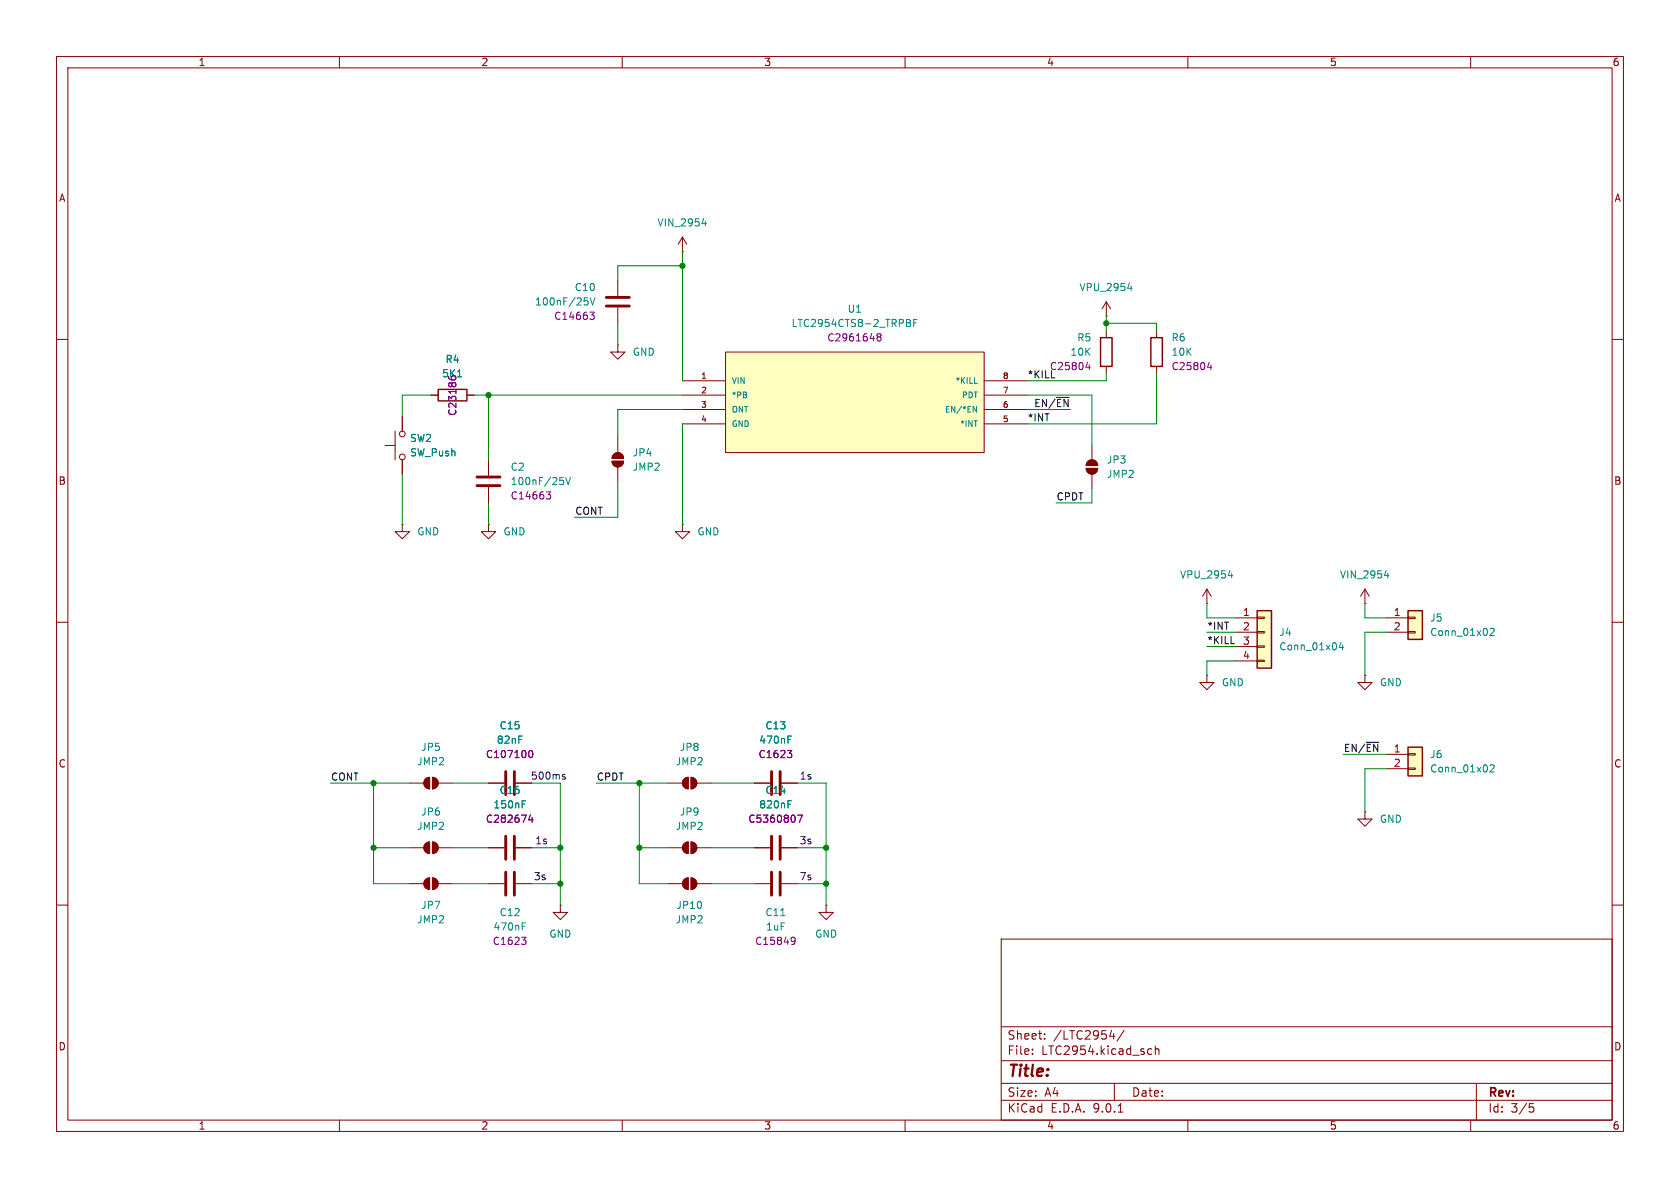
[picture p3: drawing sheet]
<svg xmlns="http://www.w3.org/2000/svg" width="297mm" height="210mm" viewBox="0 0 297 210" stroke-linecap="round" stroke-linejoin="round" font-family="sans-serif">
<path d="M0 0h297v210h-297z" fill="#fff" stroke="#fff" stroke-width=".18"/>
<g fill="none" stroke="#840000" stroke-width=".18">
<path d="M10 10h277v190h-277zM12 12h273v186h-273zM60 10v2M110 10v2M160 10v2M210 10v2M260 10v2M120.6 44.5h.1M120.6 41.9l-.7 1.3M120.6 41.9l.8 1.3M120.6 41.9v2.6M204.5 58.4v1.3"/>
<path d="M10 60h2M76.2 69.9h1.3M82.5 69.9h1.3M109.2 77.5v2.5M193 78.7v2.6M204.5 64.8v1.2M285 60h2M71.1 92.7v1.3h1.3l-1.3 1.3-1.3-1.3h1.3M71.1 92.7h.1M86.4 81.3v2.8M86.4 86.1v2.8M108.2 81.5h2a1.02 1.02 0 0 1-1 1 1.02 1.02 0 0 1-1-1z"/>
<path d="M108.5 80.3a1.02 1.02 0 0 1 1.1-.2 1.02 1.02 0 0 1 .6 .9h-2zM109.2 82.6v2.5M120.6 92.7v1.3h1.3l-1.3 1.3-1.2-1.3h1.2M120.6 92.7h.1M192 82.8h2.1a1.02 1.02 0 0 1-1.1 1 1.02 1.02 0 0 1-1-1zM192.3 81.6a1.02 1.02 0 0 1 1.1-.2 1.02 1.02 0 0 1 .7 .9h-2.1zM193 83.8v2.6M10 110h2M213.4 106.7h.1M213.4 104.1l-.8 1.3M213.4 104.1l.7 1.3M213.4 104.1v2.6"/>
<path d="M285 110h2M86.4 138.4h2.8M91.2 138.4h2.8M133.3 138.4h2.8M138.2 138.4h2.8M72.4 156.2h2.5M75.2 155.5l.7-.3v2a1.02 1.02 0 0 1-.9-.6 1.02 1.02 0 0 1 .2-1.1zM76.5 155.2a1.02 1.02 0 0 1 1 1 1.02 1.02 0 0 1-1 1zM77.5 156.2h2.5M86.4 156.2h2.8M86.4 149.9h2.8M91.2 156.2h2.8"/>
<path d="M91.2 149.9h2.8M118.1 149.9h2.5M120.9 149.1l.8-.3v2.1a1.02 1.02 0 0 1-1-.7 1.02 1.02 0 0 1 .2-1.1zM122.2 148.8a1.02 1.02 0 0 1 1 1.1 1.02 1.02 0 0 1-1 1zM123.2 149.9h2.5M133.3 156.2h2.8M133.3 149.9h2.8M138.2 156.2h2.8M138.2 149.9h2.8M241.3 143.5v1.3h1.3l-1.3 1.3-1.3-1.3h1.3M241.3 143.5h.1M10 160h2"/>
<path d="M99.1 160v1.3h1.2l-1.2 1.3-1.3-1.3h1.3M99.1 160h.1M146 160v1.3h1.3l-1.3 1.3-1.2-1.3h1.2M146 160h.1M177 166h108v32h-108zM285 160h2M60 198v2M110 198v2M160 198v2M177 194.5h108M177 191.5h108M177 187.5h108"/>
<path d="M177 181.5h108M182.5 186.3v.1M182.5 185.5v.1M184.7 183.6v.1M184.7 182.8v.1M196.2 183.2h.9M196.9 182.7v1M197 191.5v3M197.7 196.6h.8M198.7 182.1l-1.2 2M203 186.3h.6M203 185.5h.6"/>
<path d="M204.2 185.5l.3-.1 .3 .1 .1 .9M204.2 184.9v1.5M210 198v2M260 198v2M261 191.5v6.5M270.4 195.1h.7M270.5 195.7h.4l.3 .3-.2 .5-.5 .1"/>
</g>
<g fill="none" stroke="#840000" stroke-width=".51">
<path d="M84.3 84.3h4.1M84.3 85.9h4.1M89.4 136.4v4.1M90.9 136.4v4.1M136.4 136.4v4.1M137.9 136.4v4.1M89.4 147.8v4.1M89.4 154.2v4M90.9 147.8v4.1M90.9 154.2v4M136.4 147.8v4.1M136.4 154.2v4"/>
<path d="M137.9 147.8v4.1M137.9 154.2v4"/>
</g>
<g fill="none" stroke="#840084" stroke-width=".18">
<path d="M213.5 64.9h.8M214.1 64.5v.8M96.6 86.9h.8l-.5 .5 .4 .1 .1 .5-.3 .2h-.3M93.5 132.9l.3-.2a.68 .68 0 0 1 .4 .6 .68 .68 0 0 1-.4 .6l-.3-.2M139.2 132.7h.8l-.5 .4M139.7 133.1l.3 .3v.3l-.3 .2M93.8 144l-.3 .9h.8M94.1 144.5v.9M141 144.1h.8l-.5 1.3M92.2 165.7h.8l-.4 .5M92.7 166.2l.3 .2v.3l-.3 .2M140.1 165.7l.4 .1a.84 .84 0 0 1-.3 1.1h-.2"/>
<path d="M140.6 166.2l-.3 .3h-.2"/>
</g>
<g fill="none" stroke="#008484" stroke-width=".18">
<path d="M124.1 39.5h.8M124.7 39.1v.8M80.9 66.6h.7M99 84.4h.6M99.4 84.9l.3 .2v.3l-.3 .3M100 84.4l.4 1.3 .5-1.3M217.1 101.8h.8M217.7 101.3v.9M139.3 130.7h.4M139.3 130.1h.6M92.3 142.2h.4M92.3 141.5h.6"/>
<path d="M139.3 142.2h.4M139.3 141.5h.6M92.3 163.7h.4M92.3 163.1h.6M138 161.9h.8"/>
</g>
<g fill="#840000" stroke="#840000" stroke-width=".18">
<path d="M192 82.8h2.1a1.02 1.02 0 0 1-1.1 1 1.02 1.02 0 0 1-1-1z"/>
<path d="M192.3 81.6a1.02 1.02 0 0 1 1.1-.2 1.02 1.02 0 0 1 .7 .9h-2.1z"/>
<path d="M108.2 81.5h2a1.02 1.02 0 0 1-1 1 1.02 1.02 0 0 1-1-1z"/>
<path d="M108.5 80.3a1.02 1.02 0 0 1 1.1-.2 1.02 1.02 0 0 1 .6 .9h-2z"/>
<path d="M76.5 155.2a1.02 1.02 0 0 1 1 1 1.02 1.02 0 0 1-1 1z"/>
<path d="M75.2 155.5l.7-.3v2a1.02 1.02 0 0 1-.9-.6 1.02 1.02 0 0 1 .2-1.1z"/>
<path d="M122.2 148.8a1.02 1.02 0 0 1 1 1.1 1.02 1.02 0 0 1-1 1z"/>
<path d="M120.9 149.1l.8-.3v2.1a1.02 1.02 0 0 1-1-.7 1.02 1.02 0 0 1 .2-1.1z"/>
</g>
<path d="M203.5 59.7h2v5.1h-2zM77.5 68.8h5v2.1h-5z" fill="none" stroke="#840000" stroke-width=".25"/>
<path d="M128.3 62.2h45.7v17.8h-45.7z" fill="#ffffc2"/>
<g fill="none" stroke="#840000" stroke-width=".18">
<path d="M68.1 78.7h1.7M69.8 76.2v5.1M71.1 73.7v2.5M120.6 67.3h7.7M120.6 69.9h7.7M120.6 72.4h7.7M120.6 74.9h7.7M128.3 62.2h45.7v17.8h-45.7zM174 67.3h7.6M174 69.9h7.6M174 72.4h7.6M174 74.9h7.6"/>
<path d="M71.1 81.3v2.5M86.4 92.7v1.3h1.2l-1.2 1.3-1.3-1.3h1.3M86.4 92.7h.1M213.4 119.4v1.3h1.2l-1.2 1.2-1.3-1.2h1.3M213.4 119.4h.1M72.4 138.4h2.5M75.2 137.7l.7-.3v2a1.02 1.02 0 0 1-.9-.6 1.02 1.02 0 0 1 .2-1.1zM76.5 137.4a1.02 1.02 0 0 1 1 1 1.02 1.02 0 0 1-1 1zM77.5 138.4h2.5M118.1 138.4h2.5M120.9 137.7l.8-.3v2a1.02 1.02 0 0 1-1-.6 1.02 1.02 0 0 1 .2-1.1zM122.2 137.4a1.02 1.02 0 0 1 1 1 1.02 1.02 0 0 1-1 1z"/>
<path d="M123.2 138.4h2.5M72.4 149.9h2.5M75.2 149.1l.7-.3v2.1a1.02 1.02 0 0 1-.9-.7 1.02 1.02 0 0 1 .2-1.1zM76.5 148.8a1.02 1.02 0 0 1 1 1.1 1.02 1.02 0 0 1-1 1zM77.5 149.9h2.5M118.1 156.2h2.5M120.9 155.5l.8-.3v2a1.02 1.02 0 0 1-1-.6 1.02 1.02 0 0 1 .2-1.1zM122.2 155.2a1.02 1.02 0 0 1 1 1 1.02 1.02 0 0 1-1 1zM123.2 156.2h2.5"/>
<circle cx="71.1" cy="76.7" r=".51"/>
<circle cx="71.1" cy="80.8" r=".51"/>
</g>
<path d="M160.3 56.5l.6 .1v.2l-.2 .3M160.3 57.1h.4M160.7 57.1l.3 .2-.1 .3-.6 .1M161.5 57.1h.5M162.1 56.5h-.6v1.2M172.1 71.8l.5 1.1v-1.1M172.3 67.8h.5" fill="none" stroke="#008484" stroke-width=".18"/>
<path d="M155.3 59.5l-.3-.2 .3-.3h.2l.3 .2-.3 .3M155.3 59.5l-.3 .3 .1 .3 .2 .2 .3-.1 .2-.2v-.2l-.3-.3M155.3 59.5h.2" fill="none" stroke="#840084" stroke-width=".18"/>
<g fill="#840000" stroke="#840000" stroke-width=".18">
<path d="M122.2 137.4a1.02 1.02 0 0 1 1 1 1.02 1.02 0 0 1-1 1z"/>
<path d="M120.9 137.7l.8-.3v2a1.02 1.02 0 0 1-1-.6 1.02 1.02 0 0 1 .2-1.1z"/>
<path d="M122.2 155.2a1.02 1.02 0 0 1 1 1 1.02 1.02 0 0 1-1 1z"/>
<path d="M120.9 155.5l.8-.3v2a1.02 1.02 0 0 1-1-.6 1.02 1.02 0 0 1 .2-1.1z"/>
<path d="M76.5 148.8a1.02 1.02 0 0 1 1 1.1 1.02 1.02 0 0 1-1 1z"/>
<path d="M75.2 149.1l.7-.3v2.1a1.02 1.02 0 0 1-.9-.7 1.02 1.02 0 0 1 .2-1.1z"/>
<path d="M76.5 137.4a1.02 1.02 0 0 1 1 1 1.02 1.02 0 0 1-1 1z"/>
<path d="M75.2 137.7l.7-.3v2a1.02 1.02 0 0 1-.9-.6 1.02 1.02 0 0 1 .2-1.1z"/>
</g>
<path d="M222.2 108h2.6v10.1h-2.6z" fill="#ffffc2"/>
<path d="M194.6 59.7h2v5.1h-2zM222.2 108h2.6v10.1h-2.6z" fill="none" stroke="#840000" stroke-width=".25"/>
<g fill="none" stroke="#840000" stroke-width=".18">
<path d="M195.6 55.9h.1M195.6 53.3l-.8 1.3M195.6 53.3l.7 1.3M195.6 53.3v2.6M195.6 58.4v1.3M195.6 64.8v1.2M218.4 109.2h3.8M218.4 111.8h3.8M218.4 114.3h3.8M218.4 116.8h3.8M222.2 109.1h1.3v.2h-1.3zM222.2 111.6h1.3v.3h-1.3z"/>
<path d="M222.2 114.2h1.3v.2h-1.3zM222.2 116.7h1.3v.3h-1.3z"/>
</g>
<path d="M199.4 51h.7M200 50.5v.9M237.1 113.5l-.3 1h.7M237.4 114v.9" fill="none" stroke="#008484" stroke-width=".18"/>
<path d="M192 64.9h.7M192.6 64.5v.8" fill="none" stroke="#840084" stroke-width=".18"/>
<path d="M248.9 108h2.6v5h-2.6z" fill="#ffffc2"/>
<path d="M248.9 108h2.6v5h-2.6z" fill="none" stroke="#840000" stroke-width=".25"/>
<path d="M245.1 109.2h3.8M245.1 111.8h3.8M248.9 109.1h1.3v.2h-1.3zM248.9 111.6h1.3v.3h-1.3z" fill="none" stroke="#840000" stroke-width=".18"/>
<path d="M263.4 111.2l.5-.1 .2 .3-.7 .9h.7" fill="none" stroke="#008484" stroke-width=".18"/>
<path d="M248.9 132.1h2.6v5.1h-2.6z" fill="#ffffc2"/>
<path d="M248.9 132.1h2.6v5.1h-2.6z" fill="none" stroke="#840000" stroke-width=".25"/>
<g fill="none" stroke="#840000" stroke-width=".18">
<path d="M109.2 49.5v2.8M109.2 54.4v2.8M71.1 73.7v2.5M76.2 69.9h1.3M82.5 69.9h1.3M109.2 61v1.2h1.3l-1.3 1.3-1.3-1.3h1.3M109.2 61h.1M71.1 81.3v2.5M241.3 106.7h.1M241.3 119.4v1.3h1.3l-1.3 1.2-1.3-1.2h1.3M241.3 119.4h.1M241.3 104.1l-.8 1.3"/>
<path d="M241.3 104.1l.8 1.3M241.3 104.1v2.6M86.4 138.4h2.8M91.2 138.4h2.8M133.3 138.4h2.8M138.2 138.4h2.8M245.1 133.4h3.8M245.1 135.9h3.8M248.9 133.2h1.3v.3h-1.3zM248.9 135.8h1.3v.2h-1.3zM86.4 149.9h2.8M91.2 149.9h2.8"/>
<path d="M133.3 149.9h2.8M138.2 149.9h2.8"/>
</g>
<g fill="none" stroke="#008484" stroke-width=".18">
<path d="M103.3 52.6h.6M103.7 53.1l.3 .3v.3l-.3 .2M104.3 52.6l.5 1.3 .4-1.3M80.9 66.6h.7M244.7 101.8h.8M245.4 101.3v.9M139.3 130.7h.4M139.3 130.1h.6M263.4 135.3l.5-.1 .2 .4-.7 .9h.7M92.3 142.2h.4M92.3 141.5h.6M139.3 142.2h.4"/>
<path d="M139.3 141.5h.6"/>
</g>
<path d="M107.2 52.6h4.1M107.2 54.1h4.1" fill="none" stroke="#840000" stroke-width=".51"/>
<path d="M104.3 55.2h.8l-.5 .5 .4 .1 .1 .4-.3 .3h-.3M93.5 132.9l.3-.2a.68 .68 0 0 1 .4 .6 .68 .68 0 0 1-.4 .6l-.3-.2M139.2 132.7h.8l-.5 .4M139.7 133.1l.3 .3v.3l-.3 .2M93.8 144l-.3 .9h.8M94.1 144.5v.9M141 144.1h.8l-.5 1.3" fill="none" stroke="#840084" stroke-width=".18"/>
<g fill="none" stroke="#008400" stroke-width=".18">
<path d="M109.2 57.2v3.8M120.6 44.5v22.8M120.6 47h-11.4v2.5M195.6 57.2h8.9v1.2M195.6 55.9v2.5M76.2 69.9h-5.1v3.8M83.8 69.9h36.8M86.4 69.9v11.4M120.6 72.4h-11.4v5.1M120.6 74.9v17.8M181.6 69.9h11.4v8.8M181.6 72.4h7.6"/>
<path d="M195.6 66v1.3h-14M204.5 66v8.9h-22.9M71.1 83.8v8.9M86.4 88.9v3.8M109.2 85.1v6.3h-7.6M193 86.4v2.5h-6.3M213.4 106.7v2.5h5M213.4 111.8h5M213.4 114.3h5M218.4 116.8h-5v2.6M241.3 106.7v2.5h3.8M245.1 111.8h-3.8v7.6"/>
<path d="M58.4 138.4h14M66 138.4v17.8h6.4M80 138.4h6.4M94 138.4h5.1v21.6M105.4 138.4h12.7M113 138.4v17.8h5.1M125.7 138.4h7.6M141 138.4h5v21.6M237.5 133.4h7.6M245.1 135.9h-3.8v7.6M66 149.9h6.4M80 156.2h6.4"/>
<path d="M80 149.9h6.4M94 156.2h5.1M94 149.9h5.1M113 149.9h5.1M125.7 156.2h7.6M125.7 149.9h7.6M141 156.2h5M141 149.9h5"/>
</g>
<path d="M99.6 137.3l.3 .1 .1 .2-.2 .1h-.3M99.6 136.9l.3 .1" fill="none" stroke="#0000c2" stroke-width=".18"/>
<g fill="#008400" stroke="#008400" stroke-width=".18">
<circle cx="99.1" cy="156.2" r=".46"/>
<circle cx="99.1" cy="149.9" r=".46"/>
<circle cx="113" cy="149.9" r=".46"/>
<circle cx="113" cy="138.4" r=".46"/>
<circle cx="66" cy="138.4" r=".46"/>
<circle cx="66" cy="149.9" r=".46"/>
<circle cx="146" cy="149.9" r=".46"/>
<circle cx="146" cy="156.2" r=".46"/>
<circle cx="195.6" cy="57.2" r=".46"/>
<circle cx="86.4" cy="69.9" r=".46"/>
<circle cx="120.6" cy="47" r=".46"/>
</g>
<text font-size="2.8" fill="#840000" x="178" y="190.9">Title:</text>
<g font-size="2.1" fill="#840000">
<text x="178" y="184">Sheet:</text>
<text x="186.2" y="184">/LTC2954/</text>
<text x="178" y="186.7">File:</text>
<text x="184.1" y="186.7">LTC2954.kicad_sch</text>
<text x="178" y="196.9">KiCad</text>
<text x="178" y="194.1">Size:</text>
<text x="184.7" y="194.1">A4</text>
<text x="185.7" y="196.9">E.D.A.</text>
<text x="193.3" y="196.9">9.0.1</text>
<text x="200" y="194.1">Date:</text>
<text x="263" y="194.3">Rev:</text>
<text x="263" y="196.9">Id:</text>
<text x="267.1" y="196.9">3/5</text>
</g>
<g font-size="1.8" fill="#840000">
<text x="35" y="11.9">1</text>
<text x="85" y="11.9">2</text>
<text x="135" y="11.9">3</text>
<text x="185" y="11.9">4</text>
<text x="235" y="11.9">5</text>
<text x="285" y="11.9">6</text>
<text x="10.3" y="35.9">A</text>
<text x="285.3" y="35.9">A</text>
<text x="10.3" y="85.9">B</text>
<text x="285.3" y="85.9">B</text>
<text x="219.6" y="109">1</text>
<text x="219.6" y="111.5">2</text>
<text x="246.3" y="109">1</text>
<text x="246.3" y="111.5">2</text>
<text x="219.6" y="114">3</text>
<text x="219.6" y="116.6">4</text>
<text x="10.3" y="135.9">C</text>
<text x="246.3" y="135.6">2</text>
<text x="285.3" y="135.9">C</text>
<text x="10.3" y="185.9">D</text>
<text x="285.3" y="185.9">D</text>
<text x="35" y="199.9">1</text>
<text x="85" y="199.9">2</text>
<text x="135" y="199.9">3</text>
<text x="185" y="199.9">4</text>
<text x="235" y="199.9">5</text>
<text x="285" y="199.9">6</text>
</g>
<g font-size="1.8" fill="#008484">
<text x="116.1" y="40.2">VIN_2954</text>
<text x="101.5" y="51.7">C10</text>
<text x="190.7" y="51.7">VPU_2954</text>
<text x="94.5" y="54.2">100nF/25V</text>
<text x="139.8" y="58">LTC2954CTS8-2_TRPBF</text>
<text x="149.8" y="55.5">U1</text>
<text x="78.7" y="64.4">R4</text>
<text x="111.8" y="63.1">GND</text>
<text x="189.1" y="63.1">10K</text>
<text x="190.3" y="60.6">R5</text>
<text x="207" y="60.6">R6</text>
<text x="207" y="63.1">10K</text>
<text x="72.4" y="78.3">SW2</text>
<text x="72.4" y="80.9">SW_Push</text>
<text x="90.2" y="83.4">C2</text>
<text x="111.8" y="80.9">JP4</text>
<text x="111.8" y="83.4">JMP2</text>
<text x="195.6" y="82.1">JP3</text>
<text x="90.2" y="86">100nF/25V</text>
<text x="195.6" y="84.7">JMP2</text>
<text x="73.7" y="94.8">GND</text>
<text x="88.9" y="94.8">GND</text>
<text x="123.2" y="94.8">GND</text>
<text x="208.5" y="102.5">VPU_2954</text>
<text x="236.8" y="102.5">VIN_2954</text>
<text x="226.1" y="112.6">J4</text>
<text x="252.7" y="110.1">J5</text>
<text x="252.7" y="112.6">Conn_01x02</text>
<text x="226.1" y="115.2">Conn_01x04</text>
<text x="215.9" y="121.5">GND</text>
<text x="243.8" y="121.5">GND</text>
<text x="87.7" y="131.7">82nF</text>
<text x="88.2" y="129.1">C15</text>
<text x="134.1" y="131.7">470nF</text>
<text x="135.2" y="129.1">C13</text>
<text x="73.6" y="135.5">JMP2</text>
<text x="74.4" y="132.9">JP5</text>
<text x="119.4" y="135.5">JMP2</text>
<text x="120.1" y="132.9">JP8</text>
<text x="252.7" y="134.2">J6</text>
<text x="252.7" y="136.8">Conn_01x02</text>
<text x="87.1" y="143.1">150nF</text>
<text x="88.2" y="140.6">C16</text>
<text x="134.1" y="143.1">820nF</text>
<text x="135.2" y="140.6">C14</text>
<text x="73.6" y="146.9">JMP2</text>
<text x="74.4" y="144.4">JP6</text>
<text x="119.4" y="146.9">JMP2</text>
<text x="120.1" y="144.4">JP9</text>
<text x="243.8" y="145.6">GND</text>
<text x="74.4" y="160.9">JP7</text>
<text x="119.5" y="160.9">JP10</text>
<text x="73.6" y="163.4">JMP2</text>
<text x="87.1" y="164.7">470nF</text>
<text x="88.2" y="162.2">C12</text>
<text x="97" y="166">GND</text>
<text x="119.4" y="163.4">JMP2</text>
<text x="135.2" y="162.2">C11</text>
<text x="135.3" y="164.7">1uF</text>
<text x="144" y="166">GND</text>
</g>
<g font-size="1.8" fill="#840084">
<text x="97.9" y="56.7">C14663</text>
<text x="146.2" y="60.6">C2961648</text>
<text x="185.5" y="65.6">C25804</text>
<text x="207" y="65.6">C25804</text>
<text x="78.1" y="66.9">5K1</text>
<text x="80.9" y="73.6" transform="rotate(-90 80.9 73.6)">C23186</text>
<text x="90.2" y="88.5">C14663</text>
<text x="85.8" y="134.2">C107100</text>
<text x="134" y="134.2">C1623</text>
<text x="85.8" y="145.6">C282674</text>
<text x="132.2" y="145.6">C5360807</text>
<text x="87" y="167.2">C1623</text>
<text x="133.4" y="167.2">C15849</text>
</g>
<g font-size="1.8">
<text x="181.6" y="67">*KILL</text>
<text x="181.6" y="74.6">*INT</text>
<text x="182.7" y="72">EN/~{EN}</text>
<text x="186.7" y="88.6">CPDT</text>
<text x="101.6" y="91.1">CONT</text>
<text x="213.4" y="111.4">*INT</text>
<text x="213.4" y="114">*KILL</text>
<text x="237.5" y="133">EN/~{EN} 1</text>
<text x="58.4" y="138.1">CONT</text>
<text x="105.4" y="138.1">CPDT</text>
</g>
<g font-size="1.8" fill="#0000c2">
<text x="93.8" y="138">500ms</text>
<text x="141.3" y="138">1s</text>
<text x="94.5" y="149.5">1s</text>
<text x="141.3" y="149.5">3s</text>
<text x="94.3" y="155.8">3s</text>
<text x="141.3" y="155.8">7s</text>
</g>
<g font-size="1.4" fill="#840000">
<text x="123.8" y="67.1">1</text>
<text x="123.8" y="69.6">2</text>
<text x="177.2" y="67.1">8</text>
<text x="177.2" y="69.6">7</text>
<text x="123.8" y="72.1">3</text>
<text x="123.8" y="74.7">4</text>
<text x="177.2" y="72.1">6</text>
<text x="177.2" y="74.7">5</text>
</g>
<g font-size="1.4" fill="#008484">
<text x="129.3" y="68">VIN</text>
<text x="129.3" y="70.6">*PB</text>
<text x="168.8" y="68">*KILL</text>
<text x="169.9" y="70.6">PDT</text>
<text x="129.3" y="73.1">ONT</text>
<text x="129.3" y="75.7">GND</text>
<text x="166.9" y="73.1">EN/*EN</text>
<text x="169.6" y="75.7">*INT</text>
</g>
</svg>
